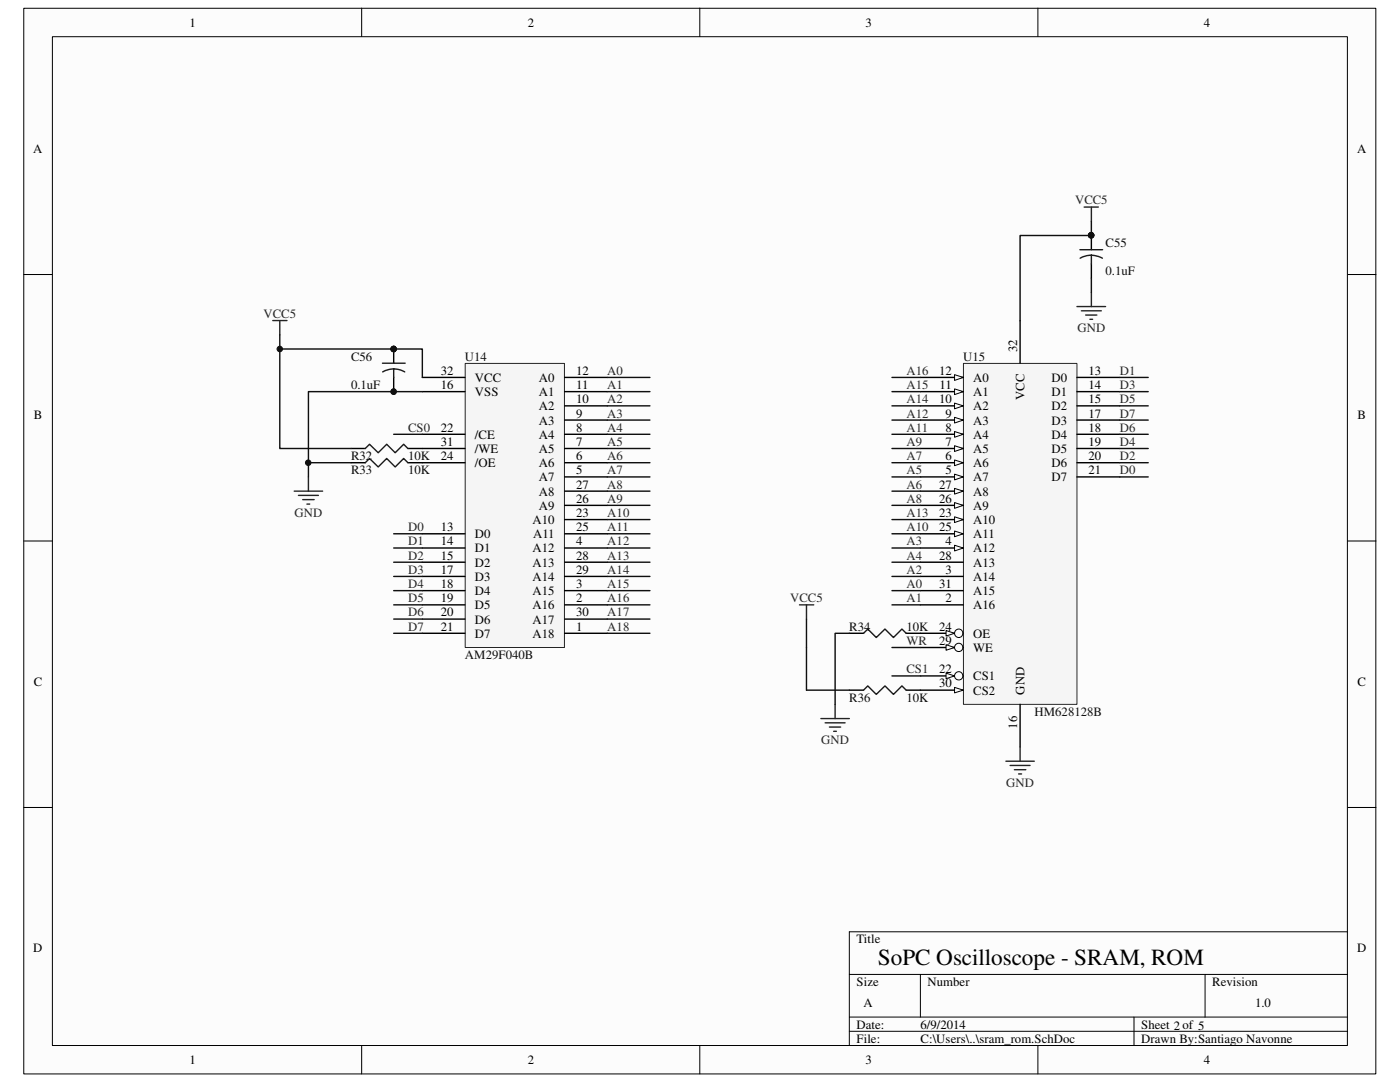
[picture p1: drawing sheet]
<svg xmlns="http://www.w3.org/2000/svg" width="279mm" height="216mm" viewBox="0 0 279 216" stroke-linecap="round" stroke-linejoin="round" font-family="sans-serif">
<path d="M4.8 1.7h269.8v212.6h-269.8z" fill="#fcfcfc"/>
<path d="M4.7 1.7h269.9v212.6h-269.9z" fill="none" stroke="#000" stroke-width=".2"/>
<path d="M10.5 7.4h258.4v201.2h-258.4z" fill="#fcfcfc"/>
<g fill="none" stroke="#000" stroke-width=".2">
<path d="M10.5 7.3h258.4v201.3h-258.4zM72.2 1.6v5.7M139.7 1.6v5.7M207.1 1.6v5.7M4.7 54.8h5.7M268.9 54.8h5.7M4.7 107.9h5.7M268.9 107.9h5.7M4.7 161.1h5.7M268.9 161.1h5.7M169.5 194.4h99.4M183.7 194.4v8.5"/>
<path d="M240.5 194.4v8.5M268.9 185.9h-99.4v22.7M72.2 208.6v5.7M139.7 208.6v5.7M169.5 202.9h99.4M169.5 205.8h99.4M207.1 208.6v5.7M226.3 202.9v5.7"/>
</g>
<path d="M92.9 72.6h19.7v56.6h-19.7z" fill="#f5f5f5"/>
<path d="M92.8 72.5h19.8v56.7h-19.8z" fill="none" stroke="#262626" stroke-width=".2"/>
<g fill="none" stroke="#000" stroke-width=".28">
<path d="M84.3 75.3h8.5M84.3 78.1h8.5M112.7 75.3h8.5M112.7 78.1h8.5M84.3 86.7h8.5M84.3 89.5h8.5M84.3 92.3h8.5M112.7 81h8.5M112.7 83.8h8.5M112.7 86.7h8.5M112.7 89.5h8.5M112.7 92.3h8.5"/>
<path d="M112.7 95.2h8.5M112.7 98h8.5M84.3 106.5h8.5M84.3 109.3h8.5M84.3 112.2h8.5M84.3 115h8.5M84.3 117.9h8.5M112.7 100.8h8.5M112.7 103.7h8.5M112.7 106.5h8.5M112.7 109.3h8.5M112.7 112.2h8.5"/>
<path d="M112.7 115h8.5M112.7 117.9h8.5M84.3 126.4h8.5M84.3 123.5h8.5M84.3 120.7h8.5M112.7 126.4h8.5M112.7 123.5h8.5M112.7 120.7h8.5"/>
</g>
<path d="M192.3 72.6h22.6v67.9h-22.6z" fill="#f5f5f5"/>
<path d="M192.3 72.5h22.6v68h-22.6z" fill="none" stroke="#262626" stroke-width=".2"/>
<path d="M183.7 75.3h8.5" fill="none" stroke="#000" stroke-width=".28"/>
<path d="M190.5 74.8l1.7 .5-1.7 .6z" fill="#fcfcfc"/>
<path d="M190.5 74.8l1.7 .5-1.7 .6z" fill="none" stroke="#000" stroke-width=".2"/>
<path d="M183.7 78.1h8.5" fill="none" stroke="#000" stroke-width=".28"/>
<path d="M190.5 77.6l1.7 .5-1.7 .6z" fill="#fcfcfc"/>
<path d="M190.5 77.6l1.7 .5-1.7 .6z" fill="none" stroke="#000" stroke-width=".2"/>
<path d="M183.7 81h8.5" fill="none" stroke="#000" stroke-width=".28"/>
<path d="M190.5 80.4l1.7 .6-1.7 .6z" fill="#fcfcfc"/>
<path d="M190.5 80.4l1.7 .6-1.7 .6z" fill="none" stroke="#000" stroke-width=".2"/>
<path d="M183.7 83.8h8.5" fill="none" stroke="#000" stroke-width=".28"/>
<path d="M190.5 83.3l1.7 .5-1.7 .6z" fill="#fcfcfc"/>
<path d="M190.5 83.3l1.7 .5-1.7 .6z" fill="none" stroke="#000" stroke-width=".2"/>
<path d="M183.7 86.7h8.5" fill="none" stroke="#000" stroke-width=".28"/>
<path d="M190.5 86.1l1.7 .6-1.7 .5z" fill="#fcfcfc"/>
<path d="M190.5 86.1l1.7 .6-1.7 .5z" fill="none" stroke="#000" stroke-width=".2"/>
<path d="M183.7 89.5h8.5" fill="none" stroke="#000" stroke-width=".28"/>
<path d="M190.5 88.9l1.7 .6-1.7 .6z" fill="#fcfcfc"/>
<path d="M190.5 88.9l1.7 .6-1.7 .6z" fill="none" stroke="#000" stroke-width=".2"/>
<path d="M183.7 92.3h8.5" fill="none" stroke="#000" stroke-width=".28"/>
<path d="M190.5 91.8l1.7 .5-1.7 .6z" fill="#fcfcfc"/>
<path d="M190.5 91.8l1.7 .5-1.7 .6z" fill="none" stroke="#000" stroke-width=".2"/>
<path d="M183.7 95.2h8.5" fill="none" stroke="#000" stroke-width=".28"/>
<path d="M190.5 94.6l1.7 .6-1.7 .6z" fill="#fcfcfc"/>
<path d="M190.5 94.6l1.7 .6-1.7 .6z" fill="none" stroke="#000" stroke-width=".2"/>
<path d="M183.7 98h8.5" fill="none" stroke="#000" stroke-width=".28"/>
<path d="M190.5 97.5l1.7 .5-1.7 .6z" fill="#fcfcfc"/>
<path d="M190.5 97.5l1.7 .5-1.7 .6z" fill="none" stroke="#000" stroke-width=".2"/>
<path d="M183.7 100.8h8.5" fill="none" stroke="#000" stroke-width=".28"/>
<path d="M190.5 100.3l1.7 .5-1.7 .6z" fill="#fcfcfc"/>
<path d="M190.5 100.3l1.7 .5-1.7 .6z" fill="none" stroke="#000" stroke-width=".2"/>
<path d="M183.7 103.7h8.5" fill="none" stroke="#000" stroke-width=".28"/>
<path d="M190.5 103.1l1.7 .6-1.7 .6z" fill="#fcfcfc"/>
<path d="M190.5 103.1l1.7 .6-1.7 .6z" fill="none" stroke="#000" stroke-width=".2"/>
<path d="M183.7 106.5h8.5" fill="none" stroke="#000" stroke-width=".28"/>
<path d="M190.5 106l1.7 .5-1.7 .6z" fill="#fcfcfc"/>
<path d="M190.5 106l1.7 .5-1.7 .6z" fill="none" stroke="#000" stroke-width=".2"/>
<path d="M183.7 109.3h8.5" fill="none" stroke="#000" stroke-width=".28"/>
<path d="M190.5 108.8l1.7 .5-1.7 .6z" fill="#fcfcfc"/>
<path d="M190.5 108.8l1.7 .5-1.7 .6z" fill="none" stroke="#000" stroke-width=".2"/>
<path d="M183.7 134.9h8.5" fill="none" stroke="#000" stroke-width=".28"/>
<circle cx="191.3" cy="134.9" r=".83" fill="#fcfcfc"/>
<circle cx="191.3" cy="134.9" r=".83" fill="none" stroke="#000" stroke-width=".2"/>
<path d="M188.8 134.3l1.7 .6-1.7 .5z" fill="#fcfcfc"/>
<path d="M188.8 134.3l1.7 .6-1.7 .5z" fill="none" stroke="#000" stroke-width=".2"/>
<path d="M183.7 129.2h8.5" fill="none" stroke="#000" stroke-width=".28"/>
<circle cx="191.3" cy="129.2" r=".83" fill="#fcfcfc"/>
<circle cx="191.3" cy="129.2" r=".83" fill="none" stroke="#000" stroke-width=".2"/>
<path d="M188.8 128.7l1.7 .5-1.7 .6z" fill="#fcfcfc"/>
<path d="M188.8 128.7l1.7 .5-1.7 .6z" fill="none" stroke="#000" stroke-width=".2"/>
<path d="M183.7 126.4h8.5" fill="none" stroke="#000" stroke-width=".28"/>
<circle cx="191.3" cy="126.4" r=".83" fill="#fcfcfc"/>
<circle cx="191.3" cy="126.4" r=".83" fill="none" stroke="#000" stroke-width=".2"/>
<path d="M188.8 125.8l1.7 .6-1.7 .5z" fill="#fcfcfc"/>
<path d="M188.8 125.8l1.7 .6-1.7 .5z" fill="none" stroke="#000" stroke-width=".2"/>
<g fill="none" stroke="#000" stroke-width=".28">
<path d="M203.6 64v8.5M214.9 75.3h8.6M214.9 78.1h8.6M214.9 81h8.6M214.9 83.8h8.6M214.9 86.7h8.6M214.9 89.5h8.6M214.9 92.3h8.6M214.9 95.2h8.6M183.7 112.2h8.5M183.7 115h8.5M183.7 117.9h8.5"/>
<path d="M183.7 120.7h8.5M183.7 137.7h8.5M203.6 140.5v8.6"/>
</g>
<path d="M190.5 137.2l1.7 .5-1.7 .6z" fill="#fcfcfc"/>
<path d="M190.5 137.2l1.7 .5-1.7 .6z" fill="none" stroke="#000" stroke-width=".2"/>
<g fill="none" stroke="#0e0e0e" stroke-width=".28">
<path d="M84.3 78.1h-22.7v17.1M121.2 75.3h8.5M223.5 75.3h5.7M223.5 78.1h5.7M61.6 92.3h8.5M223.5 81h5.7M223.5 83.8h5.7M223.5 86.7h5.7M223.5 89.5h5.7M223.5 92.3h5.7M223.5 95.2h5.7M78.6 106.5h5.7"/>
<path d="M78.6 109.3h5.7M78.6 112.2h5.7M78.6 115h5.7M78.6 117.9h5.7M78.6 120.7h5.7M78.6 123.5h5.7M78.6 126.4h5.7"/>
</g>
<path d="M54.4 64h2.9M55.8 64v2.8M58.7 98h5.7M59.6 98.8h3.9M60.4 99.7h2.3M61.6 95.2v2.8M61.3 100.6h.5" fill="none" stroke="#262626" stroke-width=".28"/>
<path d="M70.1 89.5h2.8M70.1 92.3h2.8M81.4 89.5h2.9M81.4 92.3h2.9" fill="none" stroke="#000" stroke-width=".28"/>
<path d="M72.9 89.5l.8-.9 1.8 1.7 1.7-1.7 1.7 1.7 1.7-1.7 .8 .9M72.9 92.3l.8-.8 1.8 1.7 1.7-1.7 1.7 1.7 1.7-1.7 .8 .8" fill="none" stroke="#1c1c1c" stroke-width=".28"/>
<circle cx="61.5" cy="92.3" r=".55" fill="#0e0e0e"/>
<circle cx="61.5" cy="92.3" r=".55" fill="none" stroke="#0e0e0e" stroke-width=".2"/>
<path d="M159.6 120.7h2.8M161 120.7v2.8M163.8 143.4h5.7M164.7 144.2h4M165.5 145.1h2.3M166.4 145.9h.5M166.7 140.5v2.9" fill="none" stroke="#262626" stroke-width=".28"/>
<path d="M78.6 69.6v2.9M169.5 126.4h2.8M169.5 137.7h2.8M180.8 126.4h2.9M180.8 137.7h2.9" fill="none" stroke="#000" stroke-width=".28"/>
<path d="M172.3 126.4l.9-.9 1.7 1.7 1.7-1.7 1.7 1.7 1.7-1.7 .8 .9M172.3 137.7l.9-.8 1.7 1.7 1.7-1.7 1.7 1.7 1.7-1.7 .8 .8" fill="none" stroke="#1c1c1c" stroke-width=".28"/>
<g fill="none" stroke="#0e0e0e" stroke-width=".28">
<path d="M121.2 78.1h8.5M178 78.1h5.7M178 75.3h5.7M78.6 86.7h5.7M121.2 81h8.5M121.2 83.8h8.5M121.2 86.7h8.5M121.2 89.5h8.5M121.2 92.3h8.5M121.2 95.2h8.5M121.2 98h8.5M178 81h5.7"/>
<path d="M178 83.8h5.7M178 86.7h5.7M178 89.5h5.7M178 92.3h5.7M178 95.2h5.7M178 98h5.7M121.2 100.8h8.5M121.2 103.7h8.5M121.2 106.5h8.5M121.2 109.3h8.5M121.2 112.2h8.5M121.2 115h8.5"/>
<path d="M121.2 117.9h8.5M178 100.8h5.7M178 103.7h5.7M178 106.5h5.7M178 109.3h5.7M178 112.2h5.7M178 115h5.7M178 117.9h5.7M121.2 120.7h8.5M121.2 123.5h8.5M121.2 126.4h8.5M169.5 126.4h-2.8v14.1"/>
<path d="M178 120.7h5.7"/>
</g>
<circle cx="78.5" cy="69.6" r=".53" fill="#0e0e0e"/>
<circle cx="78.5" cy="69.6" r=".53" fill="none" stroke="#0e0e0e" stroke-width=".2"/>
<path d="M78.6 75.3v2.8" fill="none" stroke="#000" stroke-width=".28"/>
<circle cx="78.5" cy="78.1" r=".53" fill="#0e0e0e"/>
<circle cx="78.5" cy="78.1" r=".53" fill="none" stroke="#0e0e0e" stroke-width=".2"/>
<path d="M76.3 72.5h4.6M78.6 73.6l.9 .1 1.3 .5M78.6 73.6l-.9 .1-1.3 .5M78.6 73.6v1.7" fill="none" stroke="#1c1c1c" stroke-width=".28"/>
<circle cx="78.5" cy="69.6" r=".53" fill="#0e0e0e"/>
<circle cx="78.5" cy="69.6" r=".53" fill="none" stroke="#0e0e0e" stroke-width=".2"/>
<circle cx="78.5" cy="78.1" r=".53" fill="#0e0e0e"/>
<circle cx="78.5" cy="78.1" r=".53" fill="none" stroke="#0e0e0e" stroke-width=".2"/>
<path d="M217.8 47v2.8" fill="none" stroke="#000" stroke-width=".28"/>
<circle cx="217.8" cy="46.9" r=".55" fill="#0e0e0e"/>
<circle cx="217.8" cy="46.9" r=".55" fill="none" stroke="#0e0e0e" stroke-width=".2"/>
<path d="M217.8 52.7v2.8" fill="none" stroke="#000" stroke-width=".28"/>
<path d="M215.5 49.8h4.5M217.8 50.9l1.4 .3 .8 .3M217.8 50.9l-.9 .1-1.3 .5M217.8 50.9v1.8" fill="none" stroke="#1c1c1c" stroke-width=".28"/>
<circle cx="217.8" cy="46.9" r=".55" fill="#0e0e0e"/>
<circle cx="217.8" cy="46.9" r=".55" fill="none" stroke="#0e0e0e" stroke-width=".2"/>
<path d="M216.4 41.3h2.8M217.8 41.3v2.9M217.8 58.3v2.9M214.9 61.2h5.7M215.8 62h4M216.7 62.9h2.2M217.5 63.7h.6M200.7 151.9h5.7M201.6 152.7h4M202.4 153.6h2.3M203.3 154.4h.6M203.6 149.1v2.8" fill="none" stroke="#262626" stroke-width=".28"/>
<path d="M217.8 44.2v2.8h-14.2v17M217.8 55.5v2.8" fill="none" stroke="#0e0e0e" stroke-width=".28"/>
<circle cx="217.8" cy="46.9" r=".55" fill="#0e0e0e"/>
<circle cx="217.8" cy="46.9" r=".55" fill="none" stroke="#0e0e0e" stroke-width=".2"/>
<path d="M55.8 66.8v22.7h14.3M78.6 69.6h5.7v5.7M161 123.5v14.2h8.5M178 134.9h5.7" fill="none" stroke="#0e0e0e" stroke-width=".28"/>
<circle cx="78.5" cy="69.6" r=".53" fill="#0e0e0e"/>
<circle cx="78.5" cy="69.6" r=".53" fill="none" stroke="#0e0e0e" stroke-width=".2"/>
<path d="M55.8 69.6h22.8" fill="none" stroke="#0e0e0e" stroke-width=".28"/>
<circle cx="55.8" cy="69.6" r=".55" fill="#0e0e0e"/>
<circle cx="55.8" cy="69.6" r=".55" fill="none" stroke="#0e0e0e" stroke-width=".2"/>
<circle cx="78.5" cy="69.6" r=".53" fill="#0e0e0e"/>
<circle cx="78.5" cy="69.6" r=".53" fill="none" stroke="#0e0e0e" stroke-width=".2"/>
<path d="M178 129.2h5.7" fill="none" stroke="#0e0e0e" stroke-width=".28"/>
<text font-size="4.6" x="175.2" y="192.6">SoPC Oscilloscope - SRAM, ROM</text>
<g font-size="2.5">
<text x="37.8" y="5.3">1</text>
<text x="105.3" y="5.3">2</text>
<text x="172.8" y="5.3">3</text>
<text x="240.2" y="5.3">4</text>
<text x="6.6" y="30.5">A</text>
<text x="270.8" y="30.5">A</text>
<text x="203" y="70.2" transform="rotate(-90 203 70.2)">32</text>
<text x="88" y="74.8">32</text>
<text x="88" y="77.6">16</text>
<text x="94.8" y="76.2">VCC</text>
<text x="107.6" y="76.2">A0</text>
<text x="115" y="74.8">12</text>
<text x="115" y="77.6">11</text>
<text x="187.4" y="74.8">12</text>
<text x="187.5" y="77.6">11</text>
<text x="194.2" y="76.2">A0</text>
<text x="209.8" y="76.2">D0</text>
<text x="217.3" y="74.8">13</text>
<text x="217.3" y="77.6">14</text>
<text x="6.7" y="83.7">B</text>
<text x="94.8" y="79">VSS</text>
<text x="107.6" y="79">A1</text>
<text x="107.6" y="81.9">A2</text>
<text x="115" y="80.5">10</text>
<text x="115" y="83.3">9</text>
<text x="187.4" y="80.5">10</text>
<text x="188.7" y="83.3">9</text>
<text x="194.2" y="79">A1</text>
<text x="194.2" y="81.9">A2</text>
<text x="204.5" y="79.8" transform="rotate(-90 204.5 79.8)">VCC</text>
<text x="209.8" y="79">D1</text>
<text x="209.8" y="81.9">D2</text>
<text x="217.3" y="80.5">15</text>
<text x="217.3" y="83.3">17</text>
<text x="270.9" y="83.7">B</text>
<text x="88" y="86.1">22</text>
<text x="88" y="89">31</text>
<text x="94.8" y="87.5">/CE</text>
<text x="107.6" y="84.7">A3</text>
<text x="107.6" y="87.5">A4</text>
<text x="115" y="86.1">8</text>
<text x="115" y="89">7</text>
<text x="188.7" y="86.1">8</text>
<text x="188.7" y="89">7</text>
<text x="194.2" y="84.7">A3</text>
<text x="194.2" y="87.5">A4</text>
<text x="209.8" y="84.7">D3</text>
<text x="209.8" y="87.5">D4</text>
<text x="217.3" y="86.1">18</text>
<text x="217.3" y="89">19</text>
<text x="88" y="91.8">24</text>
<text x="94.8" y="90.4">/WE</text>
<text x="94.8" y="93.2">/OE</text>
<text x="107.6" y="90.4">A5</text>
<text x="107.6" y="93.2">A6</text>
<text x="115" y="91.8">6</text>
<text x="115" y="94.7">5</text>
<text x="188.7" y="91.8">6</text>
<text x="188.7" y="94.7">5</text>
<text x="194.2" y="90.4">A5</text>
<text x="194.2" y="93.2">A6</text>
<text x="209.8" y="90.4">D5</text>
<text x="209.8" y="93.2">D6</text>
<text x="217.3" y="91.8">20</text>
<text x="217.3" y="94.7">21</text>
<text x="107.6" y="96.1">A7</text>
<text x="107.6" y="98.9">A8</text>
<text x="107.6" y="101.7">A9</text>
<text x="115" y="97.5">27</text>
<text x="115" y="100.3">26</text>
<text x="187.4" y="97.5">27</text>
<text x="187.4" y="100.3">26</text>
<text x="194.2" y="96.1">A7</text>
<text x="194.2" y="98.9">A8</text>
<text x="194.2" y="101.7">A9</text>
<text x="209.8" y="96.1">D7</text>
<text x="88" y="106">13</text>
<text x="94.8" y="107.4">D0</text>
<text x="106.3" y="104.6">A10</text>
<text x="106.4" y="107.4">A11</text>
<text x="115" y="106">25</text>
<text x="115" y="103.2">23</text>
<text x="187.4" y="103.2">23</text>
<text x="187.4" y="106">25</text>
<text x="194.2" y="104.6">A10</text>
<text x="194.2" y="107.4">A11</text>
<text x="88" y="108.8">14</text>
<text x="88" y="111.7">15</text>
<text x="94.8" y="110.2">D1</text>
<text x="94.8" y="113.1">D2</text>
<text x="106.3" y="110.2">A12</text>
<text x="106.3" y="113.1">A13</text>
<text x="115" y="108.8">4</text>
<text x="115" y="111.7">28</text>
<text x="187.4" y="111.7">28</text>
<text x="188.7" y="108.8">4</text>
<text x="194.2" y="110.2">A12</text>
<text x="194.2" y="113.1">A13</text>
<text x="88" y="114.5">17</text>
<text x="88" y="117.3">18</text>
<text x="94.8" y="115.9">D3</text>
<text x="94.8" y="118.7">D4</text>
<text x="106.3" y="115.9">A14</text>
<text x="106.3" y="118.7">A15</text>
<text x="115" y="114.5">29</text>
<text x="115" y="117.3">3</text>
<text x="187.4" y="117.3">31</text>
<text x="188.7" y="114.5">3</text>
<text x="194.2" y="115.9">A14</text>
<text x="194.2" y="118.7">A15</text>
<text x="88" y="125.8">21</text>
<text x="88" y="120.2">19</text>
<text x="88" y="123">20</text>
<text x="94.8" y="121.6">D5</text>
<text x="94.8" y="124.4">D6</text>
<text x="106.3" y="124.4">A17</text>
<text x="106.3" y="121.6">A16</text>
<text x="115" y="125.8">1</text>
<text x="115" y="123">30</text>
<text x="115" y="120.2">2</text>
<text x="187.4" y="125.8">24</text>
<text x="188.7" y="120.2">2</text>
<text x="194.2" y="121.6">A16</text>
<text x="94.8" y="127.3">D7</text>
<text x="106.3" y="127.3">A18</text>
<text x="187.4" y="128.7">29</text>
<text x="194.2" y="130.1">WE</text>
<text x="194.2" y="127.3">OE</text>
<text x="6.7" y="136.8">C</text>
<text x="187.4" y="134.3">22</text>
<text x="187.4" y="137.2">30</text>
<text x="194.2" y="135.8">CS1</text>
<text x="270.9" y="136.8">C</text>
<text x="194.2" y="138.6">CS2</text>
<text x="204.5" y="138.6" transform="rotate(-90 204.5 138.6)">GND</text>
<text x="203" y="145.4" transform="rotate(-90 203 145.4)">16</text>
<text x="6.6" y="190">D</text>
<text x="170.9" y="188.2">Title</text>
<text x="270.8" y="190">D</text>
<text x="170.9" y="196.7">Size</text>
<text x="185.1" y="196.7">Number</text>
<text x="241.9" y="196.7">Revision</text>
<text x="172.3" y="201">A</text>
<text x="250.5" y="201">1.0</text>
<text x="170.9" y="205.2">Date:</text>
<text x="170.9" y="208.1">File:</text>
<text x="183.7" y="208.1">C:\Users\..\sram_rom.SchDoc</text>
<text x="183.7" y="205.2">6/9/2014</text>
<text x="227.8" y="205.2">Sheet 2 of 5</text>
<text x="227.8" y="208.1">Drawn By:Santiago Navonne</text>
<text x="37.8" y="212.3">1</text>
<text x="105.3" y="212.3">2</text>
<text x="172.8" y="212.3">3</text>
<text x="240.2" y="212.3">4</text>
</g>
<g font-size="2.5" fill="#262626">
<text x="214.5" y="40.8">VCC5</text>
<text x="52.6" y="63.5">VCC5</text>
<text x="215" y="66.3">GND</text>
<text x="121.2" y="74.8">A0</text>
<text x="121.2" y="77.6">A1</text>
<text x="180.9" y="74.8">A16</text>
<text x="180.9" y="77.6">A15</text>
<text x="223.5" y="74.8">D1</text>
<text x="223.5" y="77.6">D3</text>
<text x="121.2" y="80.5">A2</text>
<text x="121.2" y="83.3">A3</text>
<text x="180.9" y="80.5">A14</text>
<text x="180.9" y="83.3">A12</text>
<text x="223.5" y="80.5">D5</text>
<text x="223.5" y="83.3">D7</text>
<text x="81.4" y="86.1">CS0</text>
<text x="121.2" y="86.1">A4</text>
<text x="121.2" y="89">A5</text>
<text x="180.9" y="86.1">A11</text>
<text x="180.9" y="89">A9</text>
<text x="223.5" y="86.1">D6</text>
<text x="223.5" y="89">D4</text>
<text x="121.2" y="91.8">A6</text>
<text x="121.2" y="94.7">A7</text>
<text x="180.9" y="91.8">A7</text>
<text x="180.9" y="94.7">A5</text>
<text x="223.5" y="91.8">D2</text>
<text x="223.5" y="94.7">D0</text>
<text x="121.2" y="97.5">A8</text>
<text x="121.2" y="100.3">A9</text>
<text x="180.9" y="97.5">A6</text>
<text x="180.9" y="100.3">A8</text>
<text x="58.8" y="103.2">GND</text>
<text x="81.4" y="106">D0</text>
<text x="121.2" y="103.2">A10</text>
<text x="121.2" y="106">A11</text>
<text x="180.9" y="103.2">A13</text>
<text x="180.9" y="106">A10</text>
<text x="81.4" y="108.8">D1</text>
<text x="81.4" y="111.7">D2</text>
<text x="121.2" y="111.7">A13</text>
<text x="121.2" y="108.8">A12</text>
<text x="180.9" y="108.8">A3</text>
<text x="180.9" y="111.7">A4</text>
<text x="81.4" y="114.5">D3</text>
<text x="81.4" y="117.3">D4</text>
<text x="121.2" y="114.5">A14</text>
<text x="121.2" y="117.3">A15</text>
<text x="180.9" y="114.5">A2</text>
<text x="180.9" y="117.3">A0</text>
<text x="81.4" y="120.2">D5</text>
<text x="81.4" y="123">D6</text>
<text x="81.4" y="125.8">D7</text>
<text x="121.2" y="120.2">A16</text>
<text x="121.2" y="123">A17</text>
<text x="121.2" y="125.8">A18</text>
<text x="157.7" y="120.2">VCC5</text>
<text x="180.9" y="120.2">A1</text>
<text x="180.9" y="128.7">WR</text>
<text x="180.9" y="134.3">CS1</text>
<text x="163.9" y="148.5">GND</text>
<text x="200.8" y="157">GND</text>
</g>
<g font-size="2.5" fill="#0e0e0e">
<text x="220.6" y="49.3">C55</text>
<text x="220.6" y="54.9">0.1uF</text>
<text x="70.1" y="72">C56</text>
<text x="92.8" y="72">U14</text>
<text x="192.2" y="72">U15</text>
<text x="70.1" y="77.6">0.1uF</text>
<text x="70.1" y="91.8">R32</text>
<text x="70.1" y="94.7">R33</text>
<text x="81.4" y="91.8">10K</text>
<text x="81.4" y="94.7">10K</text>
<text x="169.5" y="125.8">R34</text>
<text x="180.9" y="125.8">10K</text>
<text x="92.8" y="131.5">AM29F040B</text>
<text x="169.5" y="140">R36</text>
<text x="180.9" y="140">10K</text>
<text x="206.5" y="142.8">HM628128B</text>
</g>
</svg>
